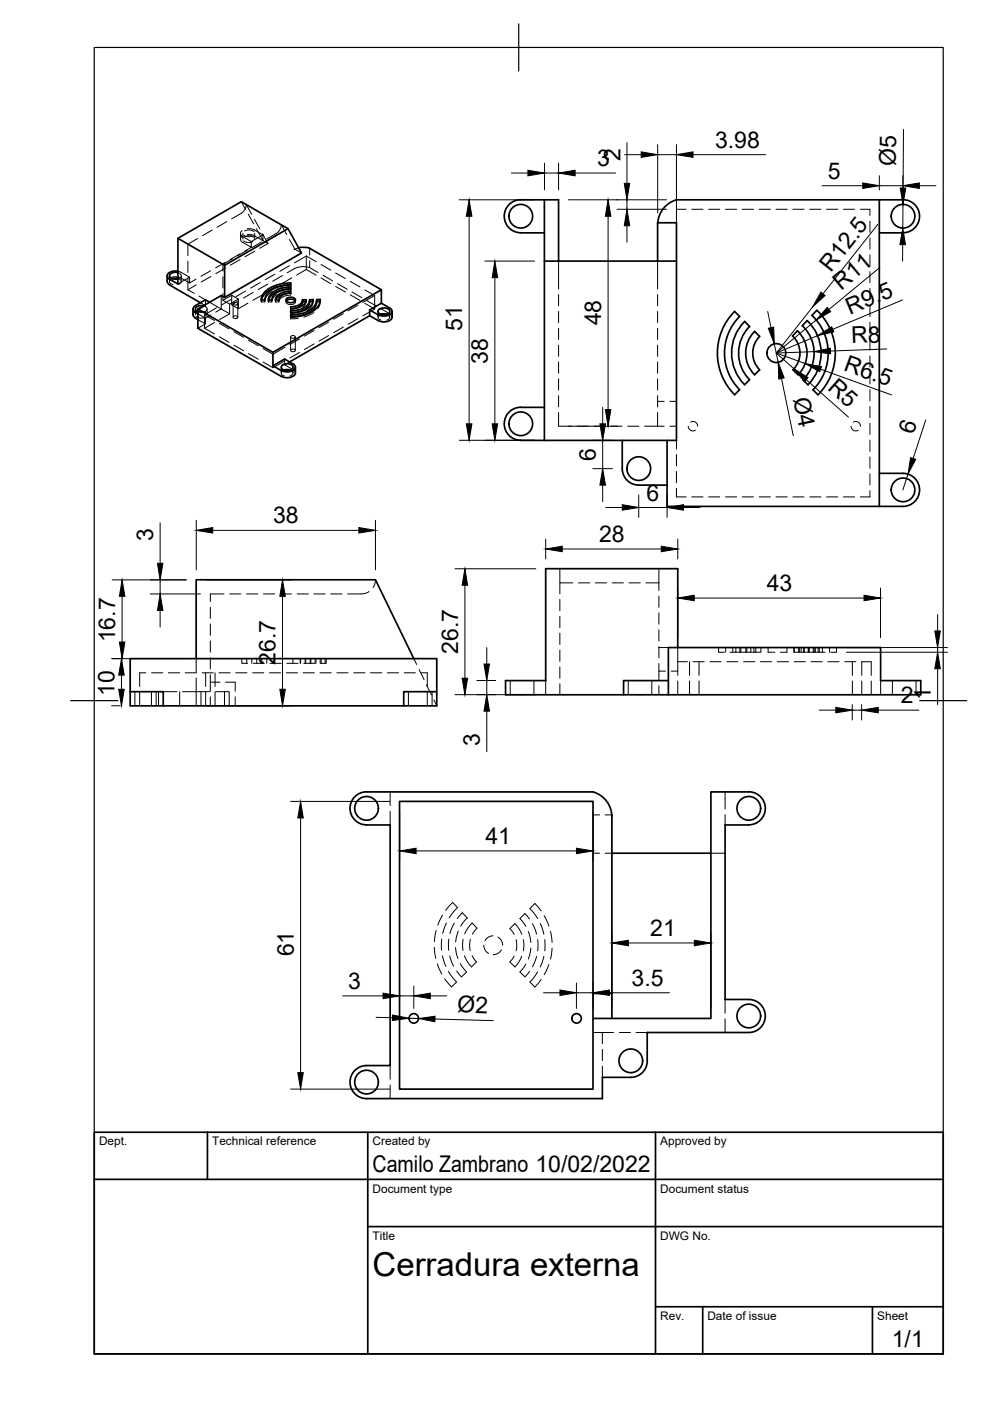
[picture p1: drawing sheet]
<svg xmlns="http://www.w3.org/2000/svg" width="210mm" height="297mm" viewBox="0 0 210 297" stroke-linecap="round" stroke-linejoin="round" font-family="sans-serif">
<!-- layer: Oculto -->
<g fill="none" stroke="#000" stroke-width=".21">
<path d="M35.4 59.7a2.01 2.01 0 0 1 3-.7l1.8 1M35.9 58.5v1.2M36.5 59.1a.64 .64 0 0 0-.6 .7 .64 .64 0 0 0 .8 .6M37.7 57.8a.66 .66 0 0 1 .7 .7 .66 .66 0 0 1-.7 .6M37.7 59a.64 .64 0 0 1 .7 .6 .64 .64 0 0 1-.6 .7M37.7 57.5l2.5 1.3M38.4 58.5v1.2M39.8 55.4v2.4M39.8 59v2.4M41.6 59.2l-1.4 .8v-1.2l-2.5 1.4M41.9 50.6l-2.1 1.2v2.4M44.7 57.4l-2.1 1.2"/>
<path d="M44.7 58.6l-2 1.2M45 48.8l-2.1 1.2M47.3 58.7v2.4M47.8 55.6l-2.1 1.2M47.8 56.8l-2.1 1.2M48.1 47l-2.1 1.2M49.3 54.8l-2 1.2v1.5M50.9 53.8l-2.1 1.2M50.9 55l-2.1 1.2M51 49.5v1.2M51.2 42.8l.8 1.6M51.3 48.9a.71 .71 0 0 0-.3 .7 .71 .71 0 0 0 .5 .6l1.8 1v1.2l-1.8-1a.71 .71 0 0 1-.5-.6 .71 .71 0 0 1 .3-.7"/>
<path d="M51.5 49.5v1.2M51.6 49.8a1.89 1.89 0 0 0 2 .2M51.6 51.1a1.84 1.84 0 0 0 2 .1M51.9 49a1.89 1.89 0 0 1 1.9 .1M51.9 50.2a1.89 1.89 0 0 1 1.9 .2M52.4 53.1l-2.1 1.2M52.4 49.7l1.3 .2 3.1 1.7M52.4 48.5l1.3 .1 2.1 1.2M52.6 45.4l1.2 2.1M53.3 52.4l-1.4 .8M53.4 45.4l-1.2-2a2.4 2.4 0 0 1-1 1.8l-2.1 1.2M53.9 46.5l1.2 2"/>
<path d="M54 53.3l-2.1 1.1M54 49.5v1.2M54.4 48.5l.8 1.6-1.9 1.1M55.2 59.9l-2.1 1.2M55.2 50.1l.6-.3v1.2zM55.5 51.3l-2.1 1.2M55.7 49.6l1.1 2M56.8 51.6l-1.8 1M58.3 58.1l-2.1 1.2M59.9 58.4l-2.1 1.2M60.8 49.7l-1.2-2a2.33 2.33 0 0 1-1 1.8l-2.1 1.2M61.4 50.8l1.1 2"/>
<path d="M61.4 56.3l-2.1 1.2M61.9 58.9l-2.1 1.2M62.5 52.8l1.4 .8M63.3 52.5l-.9 .4 .1-.1M64.9 57.1l2.1 1.2M64.9 57.1l-2 1.2M64.9 54.3v2.8M64.9 54.3l-2.5 1.4M64.9 54.3l2.1 1.2M65.7 52.6v1.5M65.7 55.3v1.4M67.4 57.8a4.6 4.6 0 0 0-3-1.3l-.9 .1a5.9 5.9 0 0 0-2.6 1.2"/>
<path d="M68.1 58.9l2 1.2M68.1 56.1l2 1.2M68.5 58.4l2 1.1M71.2 57.9l2 1.2M74.3 59.7l2 1.1M118.4 55.4v5.9M139.4 55.4v5.9M139.4 47.2v.5M145.5 44.4h-2.1v2.8M146.7 44.4h2.4M150.2 44.4h2.4M153.8 44.4h2.4"/>
<path d="M157.4 44.4h2.4M161 44.4h2.3M164.5 44.4h2.4M168.1 44.4h2.4M171.7 44.4h2.4M175.2 44.4h2.4M178.8 44.4h2.4M182.4 44.4h2v1.3M184.4 46.9v2.4M184.4 50.4v2.4M184.4 54v2.4M184.4 57.6v2.4"/>
<path d="M39.8 61.4l1.4 .8M41.4 65.5v1.2M41.6 67.1a1.76 1.76 0 0 0 1.9 .2M41.6 60.4l-1.8 1M41.8 66.2a1.85 1.85 0 0 1 2 .2M42 66.5l1.6 .9M42.2 62.8l1.4 .8v1.2M42.5 64.2l1.1 .6M43.1 64.8a.69 .69 0 0 1 .8 .7 .69 .69 0 0 1-.8 .7l-1.1-.1M43.4 69.6l2.1 1.2M43.4 66.7v2.9M43.4 66.7l2.1 1.3"/>
<path d="M43.6 67.4v1.3l-1.6-.9M43.6 64.8l-2.4 1.4-.3 .5M43.6 68.7l-1.6 .9M43.9 65.5v1.2M44.4 64.1l2.5 1.4M44.7 66.8l-1.1 .6M45.5 68.4l-2.1 1.2M45.9 65.3l-2.5 1.4M46.5 71.4l2.1 1.2M46.5 68.5l2.1 1.2M46.9 65.5l-1.2 .7M46.9 62.7v2.8"/>
<path d="M46.9 65.5l1.8 1M47.3 62.2v1.5M48.7 66.5l-2.2 1.3M48.7 64.5v2M49 63.5l-2.1 1.2M49.1 62.6l1.4 .8v2.1l-1.4-.9zM49.1 62.6l-1.8 1.1 1.4 .8 1.8-1.1M49.4 64.4v2.9M49.4 64.3a.52 .52 0 0 1 .6-.2 .52 .52 0 0 1 .4 .4 .53 .53 0 0 1-.6 .2 .53 .53 0 0 1-.4-.4zM49.5 67.1a.49 .49 0 0 1 .5-.2 .49 .49 0 0 1 .4 .5 .54 .54 0 0 1-1-.2zM49.6 73.2l2 1.2M49.6 70.3l2 1.2"/>
<path d="M50.4 64.4v2.9M50.6 63.8l-1.5 .8M52.1 61.7l-2.1 1.2M52.6 64.3l-2.1 1.2M52.7 75l2.1 1.2M52.7 72.1l2.1 1.2M53.7 62l-2.1 1.2M55.4 63.6v.4v-.4M55.7 62.5l-2.1 1.2M55.8 76.8l2.1 1.2M56.1 63.6v.4h-.7M56.8 60.2l-2.1 1.2"/>
<path d="M56.9 63.6v.4v-.4M57.6 63.6v.4h-.7M57.7 61.8l-1.2 1.1-.4 1.1M57.9 77.6v.4M58.4 63.6v.4l.1-.4M58.7 62.5l-.7 .5-.4 1M58.8 60.7l-2.1 1.2M59.1 63.6v.4h-.7M59.6 77.9v1.2M60.2 78.5a.63 .63 0 0 0-.6 .6 .63 .63 0 0 0 .7 .6M60.3 76.1v1.3M60.4 76.5l-2.5 1.5"/>
<path d="M60.4 73.6l-2.5 1.5-2.1-1.2M60.6 63.6v.4M60.7 63.8a.85 .85 0 0 0 1.3 .7 .54 .54 0 0 0 .6-.7M61.4 76.7l-1.1 .7 1.8 1 .4 .3 .1 .4M61.5 78.5a.63 .63 0 0 1 .6 .6 .63 .63 0 0 1-.6 .6M61.6 71.4v2.9M61.6 66.3v.4l2.4-.3M61.6 60.4v.4l-1.3 .1-1.5 .4M61.6 65.5v.4l1.5-.2M61.6 67.2v.4l1.6-.1M61.6 61.3v.4l-1.9 .3M61.6 62.2v.4a2.28 2.28 0 0 0-2.5 1.4"/>
<path d="M61.7 71.3a.49 .49 0 0 1 .5-.2 .49 .49 0 0 1 .4 .5 .49 .49 0 0 1-.6 .1 .49 .49 0 0 1-.3-.4zM61.7 74.2a.49 .49 0 0 1 .5-.2 .49 .49 0 0 1 .4 .4 .49 .49 0 0 1-.6 .2 .49 .49 0 0 1-.3-.4zM62.1 77.9v1.2M62.6 71.4v2.9M62.6 63.6v.4M63.5 74.7l-2.1 1.2M63.5 71.9l-2.1 1.2M64.1 63.6v.4M64.8 64h.1M64.9 63.7l-.2 .8-.5 .7M64.9 63.6v.4M65.6 63.5v.5"/>
<path d="M66.4 63.9h.1M66.4 63.7v.6l-.3 .7-1 .9M66.4 63.6v.4M66.5 66.2l-.9 .6-1.2 .5M66.6 72.9l-2.1 1.2M66.6 70.1l-2.1 1.2M67.1 63.5v.5M67.9 63.9h.1M67.9 63.7l-.1 1-.4 .7M67.9 63.6v.4M69.7 71.1l-2.1 1.2M69.7 68.3l-2.1 1.2"/>
<path d="M71.2 60.7l2 1.2M71.6 60.1l2 1.2M72.8 69.3l-2.1 1.3M72.8 66.5l-2.1 1.2M74.3 62.5l2 1.2M74.7 61.9l2 1.2M75.9 67.6l-2.1 1.2M75.9 64.7l-2.1 1.2M77.3 61.5l2.1 1.2v2.8M77.3 64.3l2.1 1.2M77.7 63.7l2.1 1.2M79.4 65.5l-2.5 1.5"/>
<path d="M79.4 62.7l-2.5 1.4M80.1 66v1.3M80.7 66.6a.63 .63 0 0 0-.6 .7 .63 .63 0 0 0 .7 .6M80.8 65.5l2 1.2 .3 .6M82 66.6a.63 .63 0 0 1 .6 .7 .63 .63 0 0 1-.6 .6M82.6 66v1.3M118.4 62.4v2.4M118.4 66v2.4M118.4 69.6v2.4M118.4 73.2v2.4M118.4 76.7v2.4M139.4 62.4v2.4"/>
<path d="M139.4 66v2.4M139.4 69.6v2.4M139.4 73.2v2.4M139.4 76.7v2.4M184.4 61.2v2.3M184.4 64.7v2.4M184.4 68.3v2.4M184.4 71.9v2.4M184.4 75.5v2.3M184.4 79v2.4M118.4 87.5v2.9h2.8M118.4 80.3v2.4"/>
<path d="M118.4 83.9v2.4M122.4 90.4h2.4M125.9 90.4h2.4M129.5 90.4h2.4M133.1 90.4h2.4M136.7 90.4h4.1M139.4 85.1h1.4M139.4 80.3v2.4M139.4 83.9v2.4M139.4 87.5v2.9M142 85.1h1.4M142 90.4h1.4"/>
<path d="M143.4 93.4v1.8M143.4 96.4v2.4M143.4 100v2.3M145.9 90.4a.99 .99 0 0 0 1.5 .8M146.4 89.5a1.01 1.01 0 0 1 1.5 .9M180.4 90.4a.98 .98 0 0 0 1.5 .8M180.9 89.5a1 1 0 0 1 1.5 .9M184.4 82.6v2.4M184.4 86.2v2.3M184.4 89.8v2.3M184.4 93.3v2.4M184.4 96.9v2.4"/>
<path d="M143.4 103.5v1.9h2.1M146.7 105.4h2.4M150.2 105.4h2.4M153.8 105.4h2.4M157.4 105.4h2.4M161 105.4h2.3M164.5 105.4h2.4M168.1 105.4h2.4M171.7 105.4h2.4M175.2 105.4h2.4M178.8 105.4h2.4M184.4 104v1.4h-2"/>
<path d="M184.4 100.5v2.3M41.6 139.6v2.9M44.6 128.7v2.4M44.6 132.3v2.4M44.6 135.9v2.4M44.6 139.5v2.3M47.5 125.9h-2.9v1.6M48.7 125.9h2.4M51.3 139.6v1h1.2M52.3 125.9h2.4M52.3 139.6v1M53.4 139.6v1"/>
<path d="M54.4 139.6v1M55.5 139.6v1M55.8 125.9h2.4M56.6 139.6v1M58.1 139.6v1M59.4 125.9h2.4M62.1 139.6v1M63 125.9h2.4M63.6 139.6v1M63.7 139.6v1M64.7 139.6v1M64.8 139.6v1"/>
<path d="M65.8 139.6v1M65.9 139.6v1M66.5 125.9h2.4M66.8 139.6v1M67 139.6v1M67.9 139.6v1M68.1 139.6v1M68.9 139.6v1M69.2 139.6v1h-1.2M70.1 125.9h2.4M78.3 125.4l-1.2 .5h-3.4M79.6 122.9l-.1 1-.4 .7"/>
<path d="M87.7 139.6l.6 1.3M118.7 120.6v3M118.7 127.1v2.4M118.7 130.7v2.4M118.7 134.2v2.4M118.7 137.8v2.4M121.5 123.6h-2.8v2.3M122.6 123.6h2.4M126.2 123.6h2.4M129.8 123.6h2.4M133.4 123.6h2.3M136.9 123.6h2.8"/>
<path d="M139.7 120.6v3M139.7 123.6v1.6M139.7 126.4v2.4M139.7 129.9v2.4M139.7 133.5v2.4M139.7 137.1v2.4M139.7 137.3h2M143.7 137.3v5.9M152.4 137.3v1h1.2M153.9 137.3v1M155.4 137.3v1M156 137.3v1h-1.2"/>
<path d="M156.9 137.3v1M157.1 137.3v1h-1.1M158.1 137.3v1h-1M158.3 137.3v1M159.2 137.3v1h-1.1M159.9 137.3v1M160.3 137.3v1h-1.1M161.3 137.3v1h-1M162.9 137.3v1h1.4M166.9 137.3v1h-1.4M168.3 137.3l.1 1M168.4 137.3v1h1.1v-1"/>
<path d="M169.3 137.3v1M169.5 138.3h1M169.9 137.3v1M170.4 137.3v1M170.5 137.3v1h1.1M171.4 137.3v1M171.6 137.3v1h1M172.4 137.3v1M172.6 137.3v1h1.1M172.9 137.3v1M173.5 137.3v1M173.7 137.3v1h1.2"/>
<path d="M174.4 137.3v1M175.9 137.3v1M177.4 137.3v1h-1.3M28.6 146.6v3.1M29.6 146.7v3M30.9 142.6h-1.3v2.9M32.1 146.6v3.1M32.1 142.6h2.4M33.1 146.6v3.1M33.6 146.6v3.1M34.6 146.6h2.9M35.7 142.6h2.4"/>
<path d="M38.1 146.6v3.1M38.7 146.6h2.9v3.1M39.3 142.6h2.4M41.6 143.7v2.9h2.9M42.6 146.6v3.1M42.8 142.6h2.4M43.6 142.6v2.9M43.6 146.7v3M44.6 144.6h2.1M44.6 143v3.5M44.6 147.8v1.9M45.6 142.6v2.9"/>
<path d="M45.6 146.7v3M45.7 146.6h2.9v3.1M46.4 142.6h2.4M47.6 146.6v3.1M47.8 144.6h2.1v1.9M49.9 147.8v1.9M50 142.6h2.4M53.6 142.6h2.3M53.7 140.6h2.3M57.1 142.6h2.4M57.2 140.6h2.4M60.7 142.6h2.4"/>
<path d="M60.8 140.6h2.4M64.3 142.6h2.4M64.4 140.6h2.4M67.8 142.6h2.4M71.4 142.6h2.4M75 142.6h2.4M78.5 142.6h2.4M82.1 142.6h2.4M85.7 142.6h2.4M86.6 146.6v3.1M88.9 142l1 2.1M89.3 142.6h1.3v2.9"/>
<path d="M90.4 145.2l1.1 2.1M90.6 146.7v3M91.6 146.6v3.1M92 148.4l.6 1.3M108.2 144.3v3M113.2 144.3v3M115.7 144.3v3M118.7 141.4v2.4M118.7 145v2.3M133.2 144.3v3M138.2 144.3v3M139.7 140.7v1.6"/>
<path d="M139.7 145.4v1.9M141.1 142.3h-1.4v1.9M142.3 142.3h1.4M143.7 144.4v2.9M143.7 140.3h2.1M146.2 140.3v2.9M146.2 144.4v2.9M146.9 140.3h2.4M148.2 140.3v2.9M148.2 144.4v2.9M150.5 140.3h2.4M154.1 140.3h2.4"/>
<path d="M157.6 140.3h2.4M161.2 140.3h2.4M164.8 140.3h2.4M168.4 140.3h2.4M172 140.3h2.3M175.5 140.3h2.4M179.1 140.3h2.4M180.7 140.3v2.9M180.7 144.4v2.9M182.7 140.3h2v2.9M182.7 140.3v2.9M182.7 144.4v2.9"/>
<path d="M184.7 144.4v2.9M186.7 144.3v3M189.2 144.3v3M194.2 144.3v3M82.7 167.9v2.9M82.7 172v2.9M125.7 172.8h1.4M128.3 172.8h1.4M153.7 167.9v3.6M153.7 172.7v2.2M92.5 197.3l-.4 2.4M93.7 199.1l-.1 2.4"/>
<path d="M93.8 194l-1 2.2M94.5 193l1.5-1.7 1 1.1-1.8 2.2M94.7 195.7l-.8 2.2M95.2 199.1l-.1 2.4M96.3 195.7l-.9 2.2M96.9 194.7l1.1-1.2 1.1 1.1-1.4 1.7M97.2 197.4l-.6 2.3M98.2 199.1l-.1 1.2 .1 1.2M98.5 198l.6-1.2 1-1.1 1 1.1-.9 1.3M99.7 199.2l-.1 1.4 .1 .9M104.6 198.4l-1 .3-.8 .7M105.6 198.7l.7 .6 .3 1.1"/>
<path d="M109.4 199.2l.2 1.5-.2 .9M110.6 198.1l-.5-1.1-.9-1.2-1.1 1.1 .9 1.2M111 199.2l.1 1.2-.1 1.2M112 197.5l.5 2.3M112.3 194.8l-1-1.1-1.1 1.1 1.3 1.6M112.9 195.8l.9 2.3M114 199.2v2.4M114.6 195.8l.7 2.3M114.7 193.2l-1.3-1.6-1 1 1.6 2.1M115.4 194.2l1 2.1M115.5 199.2v2.4M116.7 197.5l.4 2.3"/>
<path d="M125.7 180.9h1.4M128.3 180.9h1.4M150.7 180.9h3M92.1 200.8l.3 2.4M92.7 204.4l1 2.1M93.8 202.6l.7 2.3M95.1 206l1.7 2.2-1.1 1.1-1.4-1.8M95.3 202.7l.9 2.2M96.6 200.9l.5 2.3M97.6 204.3l1.3 1.8-1 1-1.1-1.2M100.1 202.6l.9 1.3-1 1.1-.9-1.2-.6-1.1M102.6 200.4l.2 .9 .8 .8"/>
<path d="M106.3 201.4l-.9 .8-.8 .2M109 202.7l-.9 1.2 1.1 1.1 .9-1.1 .5-1.2M111.5 204.4l-1.3 1.7 1.1 1 1-1.1M112.5 201l-.5 2.3M113.8 202.8l-.9 2.2M114 206.1l-1.6 2.1 1 1.1 1.3-1.6M115.3 202.8l-.7 2.2M116.4 204.5l-1 2.2M117.1 201l-.4 2.4M125.7 218.9h4.4M127.7 218.9v2.4M131.3 218.9h2.4"/>
<path d="M134.9 218.9h2.3M153.7 211.9v2.9M153.7 216v2.9M82.7 225.9v2.9M82.7 230v2.9M127.7 222.5v2.4M127.7 226v2.4"/>
</g>
<!-- layer: Visible -->
<g fill="none" stroke="#000" stroke-width=".36">
<path d="M35.4 58.5v1.2M35.5 59.7l.5 .7M37.7 50.5l9.9 5.7M37.7 57.5h-.9a1.04 1.04 0 0 0-1.2 1.4l.4 .3M37.7 59l-1.2 .1M37.7 57.8a1.37 1.37 0 0 0-1.8 .7 1.37 1.37 0 0 0 1.8 .6M47.6 56.2l13.5-7.7 2.8 5.1-16.3 9.5zM61.1 48.5l-9.9-5.7-13.5 7.7v9.7l-1.8-1M63.3 52.5l1-.1 1.4 .2 15.2 8.8M115.4 49.4l-5-.1a3.5 3.5 0 0 1-3.5-3.5 3.5 3.5 0 0 1 3.5-3.5l8 .1v13M115.4 42.4v51M115.4 55.4h28"/>
<path d="M139.4 55.4v-8.2h4v46.2h-33M139.5 47.2a5.5 5.5 0 0 1 3.9-4.8h48.1a3.5 3.5 0 0 1 3.5 3.4 3.5 3.5 0 0 1-3.5 3.5l-5.1 .1M186.4 42.4v65M35.9 60.4l6.6 3.8M40.9 65.5l.1 1.5 .4 .4M41.4 67.4l.6 .4M41.4 66.2l.6 .3M41.4 64.8a.75 .75 0 0 0-.5 .7 .75 .75 0 0 0 .5 .7M42 65.5l15.9 9.2M43.1 64.8a1.14 1.14 0 0 0-1.6 .9l.5 .4M44.4 64.1l-.8-.5-2.2 1.2M47.6 63.1l-.7-.4-4.9 2.8v4.1l17.6 10.2"/>
<path d="M56.2 61.8a7.9 7.9 0 0 1 5.4-1.8v.4a5.5 5.5 0 0 0-5.4 2.6l-.1 .6h-.7l.1-.6zM57.7 62.1a6 6 0 0 1 3.9-1.2v.4a4.2 4.2 0 0 0-3.9 1.8l-.1 .5h-.7l.1-.6zM58.7 62.8a3.8 3.8 0 0 1 2.9-1.1v.5a2.2 2.2 0 0 0-2.5 1.4h-.7zM59.7 77.6a1.54 1.54 0 0 1 2.4 .2 1.45 1.45 0 0 1-2.5 0zM60.2 78.5l.7-.2 .7 .2M60.7 63.8a1.36 1.36 0 0 1 1.9 0M60.7 63.4a1.25 1.25 0 0 1 2 .2 1.16 1.16 0 0 1-2.1 0zM61.6 60.4a6.7 6.7 0 0 0-6 2.6l-.2 .6M61.6 61.3a4.7 4.7 0 0 0-4.7 2.3M61.6 62.1a3.4 3.4 0 0 0-3.1 1.5M62.1 77.1a.75 .75 0 0 1 .5 .7 .75 .75 0 0 1-.5 .8 2.72 2.72 0 0 1-2.4 0l-1.8-1M62.6 77.9v1.2a1.77 1.77 0 0 1-2.3 .9l-.6-.2"/>
<path d="M64.1 63.6a1.66 1.66 0 0 1-1.8 1.8l-.7 .1M64.8 64h-.7M64.9 63.6a2.28 2.28 0 0 1-2.2 1.8l-1.1 .1M64.9 63.5l-.7 .1a2.17 2.17 0 0 1-2.6 1.5v.4M64.9 63.5v.2M65.6 63.6v.4M65.7 64a2.72 2.72 0 0 1-2.5 2.1l-1.6 .2M66.4 63.9l-.8 .1M66.4 63.5a3.2 3.2 0 0 1-2.9 2.6l-1.9 .2v-.4a4 4 0 0 0 4-2l.1-.4M66.4 63.5v.2M66.4 63.5h-.8M67.1 63.5a3.2 3.2 0 0 1-2.5 2.8l-1.7 .4-1.3 .1v.4"/>
<path d="M67.1 63.6a2.81 2.81 0 0 1-1.9 2.8 8.2 8.2 0 0 1-3.6 .8M67.9 63.9h-.8M67.9 63.5h-.8M67.9 63.5v.2M67.9 63.5a3.7 3.7 0 0 1-2.9 3.1l-1.9 .5-1.5 .1M78.4 65.7l2.5-1.4v-2.9l-23 13.3v2.9l2.4-1.5 1.8 1.1M78.4 65.7v1.2M80.2 65.7a1.54 1.54 0 0 1 2.5 .3 1.45 1.45 0 0 1-2.6 0zM80.7 66.6l.7-.1 .7 .1M80.9 64.3l1.7 1a.75 .75 0 0 1 .5 .7 .75 .75 0 0 1-.5 .7 2.72 2.72 0 0 1-2.4 0l-1.8-1M83.1 66v1.2a1.77 1.77 0 0 1-2.2 1l-2.5-1.3-17 9.8M155.7 66l1.1 1.1"/>
<path d="M155.8 66a12.5 12.5 0 0 0 0 17.7M156.8 67.1a11 11 0 0 0 0 15.5M157.9 68.1l1 1.1a8 8 0 0 0 0 11.3l-1 1.1M157.9 68.2a9.5 9.5 0 0 0 0 13.4M160 70.3l1.1 1M160 70.3a6.5 6.5 0 0 0 0 9.2M161.1 78.4l-1.1 1.1M161.1 71.3a5 5 0 0 0 0 7.1M169.1 70.1a6.5 6.5 0 0 1 .1 9.4l-1.1-1.1a5 5 0 0 0-.1-7.2l1.1-1M171.1 68a9.5 9.5 0 0 1 .2 13.6l-1-1.1a8 8 0 0 0-.2-11.4zM173.2 65.8l-1 1.1a11 11 0 0 1 .2 15.7l1 1.1a12.5 12.5 0 0 0-.2-17.9M115.4 86.4l-5-.1a3.5 3.5 0 0 0-3.5 3.5 3.5 3.5 0 0 0 3.5 3.6"/>
<path d="M131.9 99.4a3.5 3.5 0 0 0 3.5 3.5h6M131.9 93.4v6M141.4 93.4v14h50.1a3.5 3.5 0 0 0 3.5-3.5 3.5 3.5 0 0 0-3.5-3.5h-5.1M156.8 82.6l-1.1 1.1M41.6 139.6v-16.7h38l8.1 16.7M141.7 137.3h45v7h8.5v3h-53.5zM143.7 137.3v-16.7h-28v23.7h-8.5v3h25M27.6 146.6v3.1h65v-3.1h-7v3.1M27.6 146.6v-7h65v7M27.6 146.6h7v3.1M132.2 147.3h9.5M141.7 144.3h-9.5v3"/>
<path d="M77.7 174.9h5v51h-5a3.5 3.5 0 0 0-3.5 3.5 3.5 3.5 0 0 0 3.5 3.5h50v-4.5h6a3.5 3.5 0 0 0 3.5-3.5v-6h21.6a3.5 3.5 0 0 0 3.5-3.5 3.5 3.5 0 0 0-3.5-3.5h-5.1v-37h5M77.7 167.9h48a5.5 5.5 0 0 1 4 5.3M77.7 167.9a3.5 3.5 0 0 0-3.5 3.5 3.5 3.5 0 0 0 3.5 3.5M129.7 172.8h.1M129.7 172.8v37.8M158.7 167.9h-8v48h-25v15h-41v-61h41v40.7M158.8 167.9a3.5 3.5 0 0 1 3.5 3.5 3.5 3.5 0 0 1-3.5 3.5M129.7 180.9h21M125.7 215.9v-5.3h4v5.3"/>
<circle cx="110.4" cy="45.8" r="2.51"/>
<circle cx="191.5" cy="45.8" r="2.51"/>
<circle cx="164.6" cy="74.9" r="2"/>
<circle cx="110.4" cy="89.8" r="2.51"/>
<circle cx="135.4" cy="99.4" r="2.51"/>
<circle cx="191.5" cy="103.9" r="2.51"/>
<circle cx="77.7" cy="171.4" r="2.51"/>
<circle cx="158.8" cy="171.4" r="2.51"/>
<circle cx="87.7" cy="215.9" r="1.01"/>
<circle cx="122.2" cy="215.9" r="1.01"/>
<circle cx="158.8" cy="215.4" r="2.51"/>
<circle cx="77.7" cy="229.4" r="2.51"/>
<circle cx="133.7" cy="224.9" r="2.51"/>
</g>
<!-- layer: Oculto -->
<g fill="#000" stroke="#000" stroke-width=".21">
<circle cx="64.1" cy="64" r=".08"/>
<circle cx="65.6" cy="63.9" r=".08"/>
<circle cx="67.1" cy="63.9" r=".08"/>
</g>
<!-- layer: Border -->
<path d="M20 10.1h180v276.9h-180zM110 5.1v10M15 148.6h10M195 148.6h10" fill="none" stroke="#000" stroke-width=".25"/>
<!-- layer: TitleBlock -->
<path d="M20 240.1h180v46.9h-180zM20 250h180M44 240.1v9.9M78 240.1v46.9M139 240.1v46.9M78 260.1h122M139 277.1h61M149 277.1v9.9M185 277.1v9.9" fill="none" stroke="#000" stroke-width=".36"/>
<!-- layer: Dimensions -->
<g fill="none" stroke="#000" stroke-width=".21">
<path d="M108.4 36.7h3.5M115.4 34.6v5.7M115.4 36.7h3M118.4 34.6v5.7M121.9 36.7h8.6M132.4 32.8h3.6M132.9 30.3v8.6M139.4 30.7v14.4M139.4 32.8h4M143.4 30.7v14.4M146.9 32.8h15.4M174.3 39.4h8.6"/>
<path d="M186.4 37.3v3M186.4 39.4h5M191.4 37.3v3M191.6 27.4l-.1 12.5M194.9 39.4h3.5M97.4 42.4h15.9M99.5 45.9v44M102.8 55.4h10.5M104.9 58.9v31M120.5 42.4h20.8M128.9 45.9v41M130.8 44.4h10.5"/>
<path d="M132.9 42.4v2M132.9 47.9v3.5M186.1 47.6l-11.6 14.7M186.5 56.7l-10.8 8.9M191.4 51.9v3.5M191.5 43.4l-.1 5M162.8 66l.7 3.5M164.2 72.9l.8 3.9M164.6 74.9l3.7 3.3M164.6 74.9l6.1 2.2M172.3 65.1l-7.7 9.8M172.6 74.6l-8 .3"/>
<path d="M173.1 67.8l-8.5 7.1M173.3 71.2l-8.7 3.7M174 78.3l15.1 5.4M188 74l-11.9 .4M191.3 63.6l-14.7 6.2M97.4 93.4h15.9M120.5 90.4h10.5M125.7 93.4h4.1M125.7 99.4h4.1M127.8 86.4v3.5M127.8 93.4v6M165.7 80.2l2.5 12.2"/>
<path d="M170.9 80.5l9 7.9M196.3 89l-2.7 8.2M34 110.8v8.6M41.6 110.3v10.5M45.1 112.4h31M79.6 110.3v10.5M115.7 114.3v4.2M119.2 116.4h21M127.8 102.9v3.5M128.4 107.6h3.5M135.4 105v4.7M135.4 107.6h6"/>
<path d="M141.4 105v4.7M143.7 114.3v4.2M144.9 107.6h3.5M192.5 100.5l-1.1 3.4M23.7 139.6h15.8M23.8 122.9h15.7M25.9 126.4v9.7M31.9 125.9h10.6M34 122.9v3M34 129.4v3.5M43.7 122.9h18.3M59.9 126.4v19.7"/>
<path d="M96.5 120.6h17.1M98.6 124.1v19.7M103.2 137.3v3.5M143.7 124.7v10.5M147.2 126.8h36M179.5 137.3h21.4M179.5 138.3h21.4M186.7 124.7v10.5M198.8 130.3v3.5M198.8 137.3v1M23.7 149.6h1.8M25.8 143.1v3"/>
<path d="M43.7 149.6h18.3M96.5 147.3h17.1M101.1 144.3h4M103.2 144.3v3M103.2 150.8v8.6M173.7 150.6h3.5M180.7 149.4v3.3M180.7 150.6h2M182.7 149.4v3.3M186.2 150.6h8.6M198.8 141.8v7.6M61.6 169.9h21"/>
<path d="M63.7 173.4v54M84.7 172v10.5M125.7 172v10.5M88.2 180.4h34M129.7 197.8v16M133.2 199.9h14M150.7 197.8v16M72.6 211.1h8.6M79.7 215.7l3.5 .1M84.7 211.1h3M86.7 215.9h2M87.7 209v4.8"/>
<path d="M91.2 211.1h3.5M92.2 216.1l12.4 .3M115.2 210.5h3.5M122.2 208.4v5.4M122.2 210.5h3.5M125.7 208.4v5.4M129.2 210.5h12.7M61.6 230.9h21"/>
</g>
<g fill="#000" stroke="#000" stroke-width=".21">
<path d="M111.9 36.1l3.5 .6-3.5 .6zM118.4 36.7l3.5-.6v1.2zM132.4 38.9h1.1l-.6 3.5zM136 32.2l3.4 .6-3.4 .6zM143.4 32.8l3.5-.6v1.2zM182.9 38.8l3.5 .6-3.5 .5zM190.9 39.9h1.1l-.5 3.5zM191.4 39.4l3.5-.6v1.1zM99.5 42.4l.6 3.5h-1.2zM104.9 55.4l.6 3.5h-1.1zM128.9 42.4l.6 3.5h-1.1zM132.9 44.4l.6 3.5h-1.1z"/>
<path d="M191.4 48.4l.6 3.5h-1.2zM162.9 69.6l1.1-.3 .2 3.6zM174 61.9l.9 .8-2.6 2.4zM170.7 77.1l3.5 .6-.4 1.1zM175.4 65.2l.7 .9-3 1.7zM172.6 74.6l3.4-.8 .1 1.2zM173.3 71.2l3-1.9 .5 1.1zM98.9 89.9h1.2l-.6 3.5zM104.4 89.9h1.1l-.6 3.5zM127.2 89.9h1.2l-.6 3.5zM128.4 86.9h1.1l-.6 3.5zM165 76.8l1.3 3.3-1.2 .3z"/>
<path d="M168.3 78.2l3 1.9-.7 .8zM193.1 97l1.1 .4-1.7 3.1zM33.4 119.4h1.1l-.5 3.5zM41.6 112.4l3.5-.5v1.1zM76.1 111.9l3.5 .5-3.5 .6zM115.7 116.4l3.5-.6v1.2zM127.8 99.4l.6 3.5h-1.2zM131.9 107l3.5 .6-3.5 .6zM140.2 115.8l3.5 .6-3.5 .6zM141.4 107.6l3.5-.6v1.2zM25.3 136.1h1.2l-.6 3.5zM25.9 122.9l.6 3.5h-1.2z"/>
<path d="M34 125.9l.5 3.5h-1.1zM59.9 122.9l.6 3.5h-1.2zM98.6 120.6l.5 3.5h-1.1zM143.7 126.8l3.5-.6v1.2zM183.2 126.2l3.5 .6-3.5 .6zM198.2 133.8h1.2l-.6 3.5zM25.2 146.1h1.1l-.5 3.5zM25.8 139.6l.5 3.5h-1.1zM59.3 146.1h1.2l-.6 3.5zM98 143.8h1.1l-.5 3.5zM102.6 140.8h1.2l-.6 3.5zM103.2 147.3l.6 3.5h-1.2z"/>
<path d="M177.2 150l3.5 .6-3.5 .5zM182.7 150.6l3.5-.6v1.1zM198.8 138.3l.6 3.5h-1.2zM63.7 169.9l.6 3.5h-1.2zM84.7 180.4l3.5-.6v1.2zM122.2 179.8l3.5 .6-3.5 .6zM129.7 199.9l3.5-.5v1.1zM147.2 199.4l3.5 .5-3.5 .6zM81.2 210.6l3.5 .5-3.5 .6zM83.2 215.2l3.5 .7-3.5 .5zM87.7 211.1l3.5-.5v1.1zM88.7 215.9l3.5-.4v1.1z"/>
<path d="M118.7 209.9l3.5 .6-3.5 .6zM125.7 210.5l3.5-.6v1.2zM63.1 227.4h1.2l-.6 3.5z"/>
</g>
<text font-size="7" x="79" y="270.6">Cerradura externa</text>
<g font-size="4.9">
<text x="126.6" y="35.2">3</text>
<text x="131.5" y="34.1" transform="rotate(-90 131.5 34.1)">2</text>
<text x="151.6" y="31.3">3.98</text>
<text x="190" y="35.1" transform="rotate(-90 190 35.1)">Ø5</text>
<text x="175.5" y="37.9">5</text>
<text x="176.1" y="57.9" transform="rotate(-52 176.1 57.9)">R12.5</text>
<text x="178.4" y="61.7" transform="rotate(-40 178.4 61.7)">R11</text>
<text x="98" y="70.2" transform="rotate(-90 98 70.2)">51</text>
<text x="127.5" y="69" transform="rotate(-90 127.5 69)">48</text>
<text x="180.2" y="66.7" transform="rotate(-23 180.2 66.7)">R9.5</text>
<text x="103.5" y="77.1" transform="rotate(-90 103.5 77.1)">38</text>
<text x="180.5" y="72.8" transform="rotate(-2 180.5 72.8)">R8</text>
<text x="175.3" y="82.4" transform="rotate(42 175.3 82.4)">R5</text>
<text x="178.7" y="78.4" transform="rotate(20 178.7 78.4)">R6.5</text>
<text x="168.1" y="84.5" transform="rotate(78 168.1 84.5)">Ø4</text>
<text x="193.7" y="92.3" transform="rotate(-72 193.7 92.3)">6</text>
<text x="126.3" y="97.7" transform="rotate(-90 126.3 97.7)">6</text>
<text x="137.1" y="106.1">6</text>
<text x="57.9" y="111">38</text>
<text x="32.5" y="114.8" transform="rotate(-90 32.5 114.8)">3</text>
<text x="127" y="114.9">28</text>
<text x="162.6" y="125.3">43</text>
<text x="24.4" y="136.2" transform="rotate(-90 24.4 136.2)">16.7</text>
<text x="58.4" y="141" transform="rotate(-90 58.4 141)">26.7</text>
<text x="97.1" y="138.6" transform="rotate(-90 97.1 138.6)">26.7</text>
<text x="24.3" y="147.5" transform="rotate(-90 24.3 147.5)">10</text>
<text x="191" y="149.1">2</text>
<text x="197.4" y="148.5" transform="rotate(-90 197.4 148.5)">1</text>
<text x="101.7" y="158.2" transform="rotate(-90 101.7 158.2)">3</text>
<text x="102.9" y="179">41</text>
<text x="62.3" y="202.8" transform="rotate(-90 62.3 202.8)">61</text>
<text x="137.9" y="198.5">21</text>
<text x="73.8" y="209.7">3</text>
<text x="133.9" y="209">3.5</text>
<text x="97" y="214.6" transform="rotate(2 97 214.6)">Ø2</text>
<text x="79" y="248.5">Camilo Zambrano 10/02/2022</text>
<text x="189.1" y="285.7">1/1</text>
</g>
<g font-size="2.5">
<text x="21" y="242.9">Dept.</text>
<text x="45" y="242.9">Technical reference</text>
<text x="79" y="242.9">Created by</text>
<text x="140" y="242.9">Approved by</text>
<text x="79" y="252.8">Document type</text>
<text x="140" y="252.8">Document status</text>
<text x="79" y="262.9">Title</text>
<text x="140" y="262.9">DWG No.</text>
<text x="140" y="279.9">Rev.</text>
<text x="150" y="279.9">Date of issue</text>
<text x="186" y="279.9">Sheet</text>
</g>
</svg>
